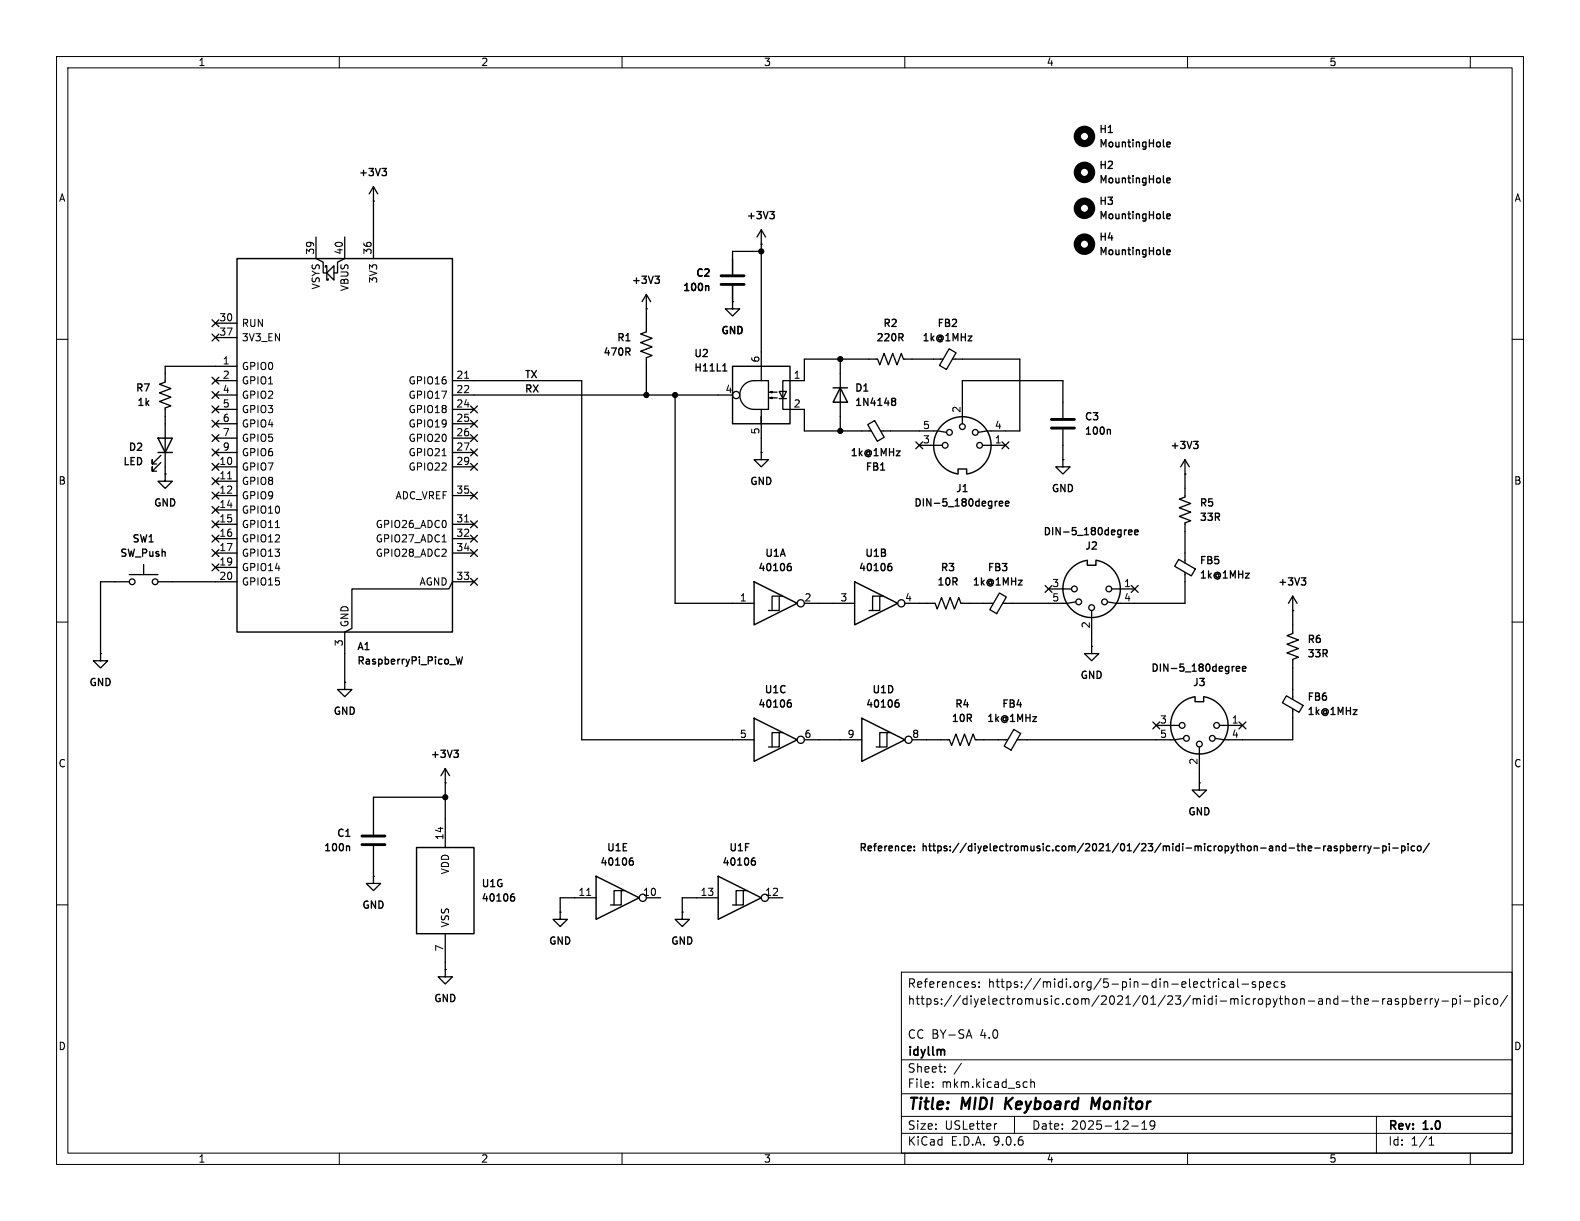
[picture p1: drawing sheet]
<svg xmlns="http://www.w3.org/2000/svg" width="279mm" height="216mm" viewBox="0 0 279 216" stroke-linecap="round" stroke-linejoin="round" font-family="sans-serif">
<g fill="none" stroke="#000" stroke-width=".18">
<path d="M10 10h259.4v195.9h-259.4zM12 12h255.4v191.9h-255.4zM60 10v2M110 10v2M160 10v2M210 10v2M260 10v2M10 60h2M82.2 66.9h.7M267.4 60h2M40.2 84.7h.8M48.7 93.3h.7"/>
<path d="M78.2 80.6h.7M78.2 95.8h.7M82.2 92.3h.7M10 110h2M267.4 110h2M103.7 158.3h.8M10 160h2M159.4 171.9h108v32h-108zM172.1 174.1l.3 .1 .1 .2-.2 .2h-.3M172.1 173.6l.3 .1M173.1 174.4v.2M173.1 173.7v.1"/>
<path d="M212.6 173.6l.5 .1M213.1 174.5l-.5 .1M213.5 173.6h.6M213.7 173.1v1.3l.4 .2M214.6 173.6v1M215 173.6l-.3 .1-.1 .2M215.5 173.1v.1M215.5 173.6v1M216.9 173.7l-.5-.1-.3 .3v.4l.2 .2h.6M217.5 173.7h.6v.9M218.1 173.9l-.5 .1a.29 .29 0 0 0-.2 .3 .29 .29 0 0 0 .2 .3l.5-.1M218.9 173.1v1.3l.2 .2"/>
<path d="M219.6 174h1.2M222 173.7l-.4-.1-.2 .2 .1 .2 .5 .2v.3h-.6M222.7 173.7l.4-.1 .3 .3v.4l-.1 .2h-.6M222.7 173.6v1.5M224 174.1l.7-.2-.1-.2-.4-.1-.2 .2 .1 .7h.5M226 173.7l-.4-.1-.3 .3v.4l.1 .2h.6M227.1 173.7l-.3-.1-.2 .2v.2l.5 .2v.3h-.5M238.9 176.6h.6M239.1 176.1v1.3l.4 .2M240 176.7l.2-.1 .4 .1v.9M240 176.1v1.5M241.3 177.1l.7-.2-.1-.2-.4-.1-.2 .2 .1 .7h.5"/>
<path d="M242.6 177h1.2M244.5 176.6v1M244.9 176.6l-.3 .1-.1 .2M245.4 176.7h.6l.1 .9M246.1 176.9l-.5 .1a.29 .29 0 0 0-.3 .3 .29 .29 0 0 0 .3 .3l.5-.1M247.3 176.7l-.4-.1-.2 .2 .1 .2 .5 .2v.3h-.6M248 176.7l.4-.1 .3 .3v.4l-.1 .2h-.6M248 176.6v1.5M249.4 176.7l.4-.1 .3 .3v.4l-.2 .2h-.5M249.4 176.1v1.5M250.6 177.1l.8-.2-.1-.2-.4-.1-.3 .2 .1 .7h.6M252 176.6v1"/>
<path d="M252.4 176.6l-.3 .1-.1 .2M252.9 176.6v1M253.4 176.6l-.3 .1-.2 .2M253.7 176.6l.4 1M254.1 177.6l-.2 .3-.2 .2M254.4 176.6l-.3 1M255 177h1.1M256.9 176.7l.4-.1 .3 .3v.4l-.2 .2h-.5M256.9 176.6v1.5M258.2 176.1v.1M258.2 176.6v1M258.9 177h1.2"/>
<path d="M260.8 176.7l.4-.1 .3 .3v.4l-.1 .2h-.6M260.8 176.6v1.5M262.1 176.1v.1M262.1 176.6v1M263.5 176.7l-.4-.1-.3 .3v.4l.1 .2h.6M264.2 176.7l.4-.1 .3 .3v.4l-.3 .3-.4-.1-.1-.2v-.4zM266.6 176l-1.3 1.9M267.4 160h2M159.4 197.4h108M159.4 193.4h108M159.4 187.4h108M164.9 192.1v.2"/>
<path d="M164.9 191.4v.1M167.1 189.4v.2M167.1 188.7v.1M170 188l-1.3 1.9M171 183.2h.7M171.4 182.1l.5 1.5M176.3 198.7l-.3 .1M179.4 197.4v3M181.2 191.3l.4 .1M181.6 192.2l-.4 .1M182.3 191.4l.2-.1 .4 .1v.9M182.3 190.8v1.5"/>
<path d="M200.1 199.1h1.2M201.9 199.7h.9M201.9 198.6l.5-.4v1.5M204.2 198.8l-.3 .3h-.3l-.2-.3 .1-.5 .4-.1 .2 .1a.99 .99 0 0 1-.3 1.4h-.3M243.4 197.4v6.5M60 203.9v2M110 203.9v2M159.4 200.4h108M160 203.9v2M210 203.9v2M252.7 202.5h.9M252.7 201.4l.4-.4v1.5"/>
<path d="M260 203.9v2"/>
</g>
<path d="M177.9 194.1l-.2 2M179.1 194.1l-1.3 1.1M194.5 194.1l-.8 1.4-.5-1.4-.3 2" fill="none" stroke="#000" stroke-width=".4"/>
<g fill="none" stroke="#000" stroke-width=".23">
<path d="M66 35.6h.1M66 33l-.7 1.3M66 33l.8 1.3M66 33v12.7M67.6 29.8h.7l-.4 .5 .4 .1v.4l-.2 .3h-.4M136.1 37.4h.8l-.4 .5 .4 .1v.4l-.2 .3h-.4M205.7 24.7v1.1l.2 .2M205.7 31.1v1l.2 .2M205.7 37.4v1.1l.2 .2M206.3 25.6l.6-.2v-.2l-.4-.1-.2 .2 .1 .6h.5M206.3 31.9l.6-.1v-.3h-.4l-.2 .2 .1 .6h.5M206.3 38.3l.6-.2v-.2l-.4-.1-.2 .2 .1 .6h.5"/>
<path d="M37.5 56.5l1.2 1.3M37.5 59.1l1.2 1.2M38.1 57.2h3.8M38.1 59.7h3.8M38.7 56.5l-1.2 1.3M38.7 59.1l-1.2 1.2M55.9 41.9v3.8l1.2 .7v1.9h.7M57.5 47.2v-.2h.3v2.5h.2v-.2M57.8 48.3l1.3-1.3v2.5zM61 41.9v3.8l-1.3 .7v1.9h-.6M114.3 54.6h.1M114.3 52.1v6.6l-1 .4 2 .7-2 .8 2 .7-2 .8 2 .8-1 .3v6.7"/>
<path d="M114.3 52.1l.8 1.2M114.3 52.1l-.8 1.2M115.8 48.8h.8l-.4 .5 .3 .1 .1 .5-.2 .2h-.4M125 50.5l.3 .2v.7M129.5 53.3v1.3h-1.2l1.2 1.3 1.3-1.3h-1.3M129.5 53.3h.1M129.5 50.5v2.8M134.6 43.2h.1M134.6 40.6v26.7M134.6 44.5h-5.1v4M134.6 40.6l.8 1.3M134.6 40.6l-.7 1.3"/>
<path d="M159.3 59.7l.4 .6M159.6 59.1l.1 .1-.1 .4M171.2 59.4h.7l-.7 .9h.7M205.7 43.8v1l.2 .2M206.3 44.6l.6-.1v-.3h-.4l-.2 .2 .1 .6h.5M37.5 79.4l1.2 1.2M37.5 76.9l1.2 1.2M37.5 74.3l1.2 1.2M37.5 71.8l1.2 1.2M37.5 69.2l1.2 1.3M37.5 66.7l1.2 1.2M38.1 67.3h3.8"/>
<path d="M38.1 72.4h3.8M38.1 69.9h3.8M38.1 74.9h3.8M38.1 77.5h3.8M38.7 79.4l-1.2 1.2M38.7 76.9l-1.2 1.2M38.7 74.3l-1.2 1.2M38.7 71.8l-1.2 1.2M38.7 69.2l-1.2 1.3M38.7 66.7l-1.2 1.2M41.9 64.8h-12.7v2.8l-1 .3 2 .8-2 .8 2 .7-2 .8 2 .8-1 .3v11.7M80 67.3h22.9v63.5h30.4"/>
<path d="M80 72.4h3.8M80 69.9h49.5M80 74.9h3.8M80 77.5h3.8M83.2 71.8l1.2 1.2M83.2 74.3l1.2 1.2M83.2 79.4l1.2 1.2M83.2 76.9l1.2 1.2M84.4 71.8l-1.2 1.2M84.4 74.3l-1.2 1.2M84.4 79.4l-1.2 1.2M84.4 76.9l-1.2 1.2"/>
<path d="M111 62.2l.4 .6M111.3 61.6l.1 .2-.1 .3M119.4 69.9v36.8h13.9M127.8 65.6h.7M128.1 64.5l.1-.2v1.3M131.6 68.1a2.54 2.54 0 0 1 1.7-.8h2.6v5.1h-2.6a2.54 2.54 0 0 1-2.3-1.6 2.54 2.54 0 0 1 .6-2.7zM134.6 72.4v2.5v-1.2M134.6 74.9v5.1M136.1 69.3l.4-.1v.3l-.4-.2h1.3M136.1 70.4l.4-.2v.3l-.4-.1h1.3M137.8 69.2h1.3l-.7 1.3zM137.8 70.5h1.3"/>
<path d="M148.6 63.5v12.7M153.4 75.1l1.3-.7 1.7 2.9-1.3 .7zM155.7 76.2h10.2l1.5 .3M157.7 70.8l.2 .2M157.7 70.5l.2-.1 .4 .1 .1 .2-.3 .3M157.9 71h.2M157.9 71l-.2 .1M158.1 71l.3 .2-.1 .4-.2 .1-.4-.1M158.5 79.7h.7l-.7 .9h.7M162 78.1l1.2 1.2M162.6 78.7h4M163.2 78.1l-1.2 1.2"/>
<path d="M166.8 63.5h-7l-.4-1-.8 2-.7-2-.8 2-.8-2-.7 2-.4-1h-13v3.8h-3.8v5.1h3.8v3.8h11.9M167.8 61.7l1.3 .7-1.7 2.9-1.3-.7zM168.4 63.5h11.9v12.7h-5.8l-1.5 .3M173.7 78.7h4.1M177.2 78.1l1.2 1.2M178.4 78.1l-1.2 1.2M188 73.9v-6.6h-17.8v7.6M188 75.9v5.4M196 75.9l.4 .2v.7M211.1 78h.7l-.4 .5 .4 .2v.4l-.2 .2h-.4M25.4 99.8v1.8M28.4 81.8l-1.5 1.5v-.7v.7h.8"/>
<path d="M28.4 80.5l-1.5 1.5v-.7v.7h.8M29.2 83.8v1.3h1.3l-1.3 1.3-1.3-1.3h1.3M29.2 83.8h.1M37.5 92.1l1.2 1.2M37.5 84.5l1.2 1.2M37.5 89.6l1.2 1.2M37.5 87l1.2 1.2M37.5 81.9l1.2 1.3M37.5 97.2l1.2 1.2M37.5 94.6l1.2 1.3M37.5 99.7l1.2 1.2M38.1 80h3.8"/>
<path d="M38.1 82.6h3.8M38.1 85.1h3.8M38.1 87.6h3.8M38.1 90.2h3.8M38.1 92.7h3.8M38.1 95.3h3.8M38.1 97.8h3.8M38.7 92.1l-1.2 1.2M38.7 84.5l-1.2 1.2M38.7 89.6l-1.2 1.2M38.7 87l-1.2 1.2M38.7 81.9l-1.2 1.3"/>
<path d="M38.7 97.2l-1.2 1.2M38.7 94.6l-1.2 1.3M38.7 99.7l-1.2 1.2M80 80h3.8M80 82.6h3.8M80 87.6h3.8M80 92.7h3.8M80 95.3h3.8M80 97.8h3.8M83.2 94.6l1.2 1.3M83.2 81.9l1.2 1.3M83.2 92.1l1.2 1.2"/>
<path d="M83.2 97.2l1.2 1.2M83.2 87l1.2 1.2M84.4 94.6l-1.2 1.3M84.4 81.9l-1.2 1.3M84.4 92.1l-1.2 1.2M84.4 97.2l-1.2 1.2M84.4 87l-1.2 1.2M134.6 80v1.3h-1.3l1.3 1.3 1.3-1.3h-1.3M134.6 80h.1M139.8 99.6l-.3 .1-.2 .2M155.7 83.1h.7M157.6 99.6l-.4 .1-.1 .2"/>
<path d="M170.3 86.9h.7M176.3 88.6l-.3 .1M176.7 89.1l.6-.2v-.2l-.4-.1-.2 .2 .1 .6h.5M177.8 89.1l.6-.2-.1-.2-.3-.1-.2 .2 .1 .6h.4M188 81.3v1.3h-1.3l1.3 1.2 1.2-1.2h-1.2M188 81.3h.1M199.2 93.7l-.3 .1M199.6 94.1l.6-.1-.1-.2-.3-.1-.2 .2v.6h.5M200.7 94.1l.6-.1-.1-.2-.4-.1-.1 .2v.6h.5M208.4 98.9l3 1.7-.7 1.2-3-1.7zM209.5 81.3v6.6l-1 .4 2.1 .7-2.1 .8 2.1 .8-2.1 .7 2.1 .8-1.1 .4v7M209.5 83.8h.1"/>
<path d="M209.5 81.3l.8 1.3M209.5 81.3l-.7 1.3M17.8 115.6v1.2h1.2l-1.2 1.3-1.3-1.3h1.3M17.8 115.6h.1M22.9 101.6h5M22.9 102.9h-5.1v12.7M27.9 102.9h14M38.1 100.3h3.8M79.5 117.5h1M80.7 116.1l.3 1.3 .2-.9 .3 .9 .3-1.3M83.2 102.3l1.2 1.2M83.8 102.9h-3.8l-.6 1.2h-17.2v7l-1.2 .7v8.9"/>
<path d="M84.4 102.3l-1.2 1.2M137.8 105.4h-1.3v2.6M138.4 105.4h-.6v2.6h-1.9M139.3 100.2l.4-.1 .2 .3-.1 .4h-.5M142.2 106.7h8.9M155.6 105.4h-1.3v2.6M156.2 105.4h-.6v2.6h-1.9M157.1 100.2l.4-.1 .2 .3-.1 .4h-.5M160 106.7h5.4l.3 1 .8-2 .8 2 .7-2 .8 2 .7-2 .4 1h5.7M176.7 104.9l1.3 .7-1.7 2.9-1.3-.7zM180.1 102.6h.7l-.7 .8h.7M184.8 103.5l1.2 1.2"/>
<path d="M185.4 104.1h4.1M186 103.5l-1.2 1.2M190.2 106.4l-1.5 .3h-11.4M193 114.3v1.3h-1.2l1.2 1.2 1.3-1.2h-1.3M193 114.3h.1M193 108v6.3M196.6 104.1h4.1M200.1 103.5l1.2 1.2M201.3 103.5l-1.2 1.2M209.5 101.2v5.5h-12.1l-1.6-.3M218.3 117.8l-.3 .2M218.6 118.3l.6-.2v-.2l-.4-.1-.2 .2 .1 .6h.5"/>
<path d="M219.7 118.3l.6-.2v-.2l-.4-.1-.2 .2 .1 .6h.5M220.2 101.4h.7l-.7 .8h.7M228.6 105.4v6.6l-1 .4 2 .8-2 .7 2 .8-2 .7 2 .8-1 .4v7.1M228.6 108h.1M228.6 105.4l.8 1.3M228.6 105.4l-.8 1.3M230.1 102.2h.8l-.4 .5 .3 .1 .1 .4-.2 .2h-.4M61 120.7v1.2h1.2l-1.2 1.3-1.3-1.3h1.3M61 120.7h.1M78.7 138.4h.1M78.7 135.9l.8 1.3M78.7 135.9l-.7 1.3"/>
<path d="M78.7 135.9v14M80.3 132.7h.7l-.4 .4 .4 .2v.4l-.2 .2h-.4M137.8 129.5h-1.3v2.6M138.4 129.5h-.6v2.6h-1.9M139.3 124.3l.4-.1 .2 .3-.1 .5h-.5M139.8 123.8h-.3l-.2 .3M142.2 130.8h10.2M156.8 129.5h-1.2v2.6M157.5 129.5h-.7v2.6h-1.9M158.4 124.3l.3-.1 .3 .3-.1 .5h-.5M158.9 123.8h-.4l-.2 .3M161.3 130.8h6.6l.4 1 .7-2 .8 2 .8-2 .7 2 .8-2 .4 1h5.7"/>
<path d="M179.3 129l1.2 .7-1.7 2.9-1.2-.7zM182.6 126.7h.7l-.7 .9h.7M203.9 127.7l1.2 1.2M204.5 128.3h4M205.1 127.7l-1.2 1.2M209.3 130.6l-1.5 .2h-27.9M212.1 138.4v1.3h-1.3l1.3 1.3 1.3-1.3h-1.3M212.1 138.4h.1M212.1 132.1v6.3M215.6 128.3h4.1M219.1 127.7l1.2 1.2M220.3 127.7l-1.2 1.2"/>
<path d="M227.5 123l2.9 1.7-.7 1.3-2.9-1.7zM228.6 125.3v5.5h-12.2l-1.5-.2M239.3 125.5h.7l-.7 .8h.7M61.5 149.6l.3 .2v.6M66 154.9v1.3h-1.2l1.2 1.3 1.3-1.3h-1.3M66 154.9h.1M66 149.6v5.3M78.7 141h-12.7v6.6M90.4 158.6l.4-.1 .2 .3-.1 .5h-.5M90.9 158.1h-.4l-.2 .3M105.4 158.8h-6.3v2.5M109.9 157.5h-1.3v2.5"/>
<path d="M110.5 157.5h-.6v2.5h-2M111.4 152.2h.4l.2 .2-.1 .5h-.5M111.9 151.7l-.4 .1-.2 .2M114.3 158.8h2.5M127 158.8h-6.4v2.5M131.4 157.5h-1.2v2.5M132.1 157.5h-.7v2.5h-1.9M133 152.2h.3l.3 .2-.1 .5h-.5M133.5 151.7l-.4 .1-.2 .2M135.9 158.8h2.5M160.7 149.6l.4 .1v.2l-.6 .1M161.1 150.4h-.4"/>
<path d="M161.7 150.3v.1M161.7 149.7v.1M229.3 149.6h.5M229.5 149.2v1.1l.3 .1M230.3 149.7l.1-.1 .3 .1 .1 .7M230.3 149.2v1.2M231.3 150l.7-.1-.1-.2-.4-.1-.2 .2 .1 .6h.5M232.5 150h1M234.1 149.6v.8M234.4 149.6l-.3 .2M234.9 149.7h.4l.1 .7M235.4 149.9l-.4 .1-.2 .1 .2 .3h.4"/>
<path d="M236.4 149.7l-.3-.1-.2 .2 .1 .2 .4 .1v.3h-.5M237 149.7l.4-.1 .2 .2-.1 .6h-.5M237 149.6v1.3M238.2 149.7l.3-.1 .3 .2-.1 .6h-.5M238.2 149.2v1.2M239.3 150l.6-.1-.1-.2-.4-.1-.1 .2v.6h.5M240.4 149.6v.8M240.8 149.6l-.4 .2M241.2 149.6v.8M241.6 149.6l-.4 .2M241.9 149.6l.3 .8M242.2 150.4l-.3 .5"/>
<path d="M242.5 149.6l-.3 .8M243 150h.9M244.5 149.7l.4-.1 .2 .2-.1 .6h-.5M244.5 149.6v1.3M245.7 149.2v.1M245.7 149.6v.8M246.3 150h1M247.9 149.7l.3-.1 .3 .2-.2 .6h-.4M247.9 149.6v1.3M249 149.2v.1M249 149.6v.8M250.2 149.7l-.4-.1-.3 .2 .2 .6h.5"/>
<path d="M250.7 149.7l.2-.1 .3 .1 .1 .5-.1 .2h-.3l-.2-.1zM252.8 149.1l-1.1 1.6M78.7 171.5v1.2h-1.2l1.2 1.3 1.3-1.3h-1.3M78.7 171.5h.1M78.7 165.1v6.4M99.1 161.3v1.3h-1.3l1.3 1.2 1.2-1.2h-1.2M99.1 161.3h.1M120.6 161.3v1.3h-1.2l1.2 1.2 1.3-1.2h-1.3M120.6 161.3h.1"/>
<circle cx="130.2" cy="69.8" r=".63"/>
<circle cx="167.1" cy="78.7" r=".51"/>
<circle cx="167.9" cy="76.5" r=".51"/>
<circle cx="170.2" cy="75.4" r=".51"/>
<circle cx="172.5" cy="76.5" r=".51"/>
<circle cx="173.2" cy="78.7" r=".51"/>
<circle cx="23.4" cy="102.9" r=".51"/>
<circle cx="27.4" cy="102.9" r=".51"/>
<circle cx="141.6" cy="106.7" r=".63"/>
<circle cx="159.4" cy="106.7" r=".63"/>
<circle cx="190" cy="104.1" r=".51"/>
<circle cx="190.8" cy="106.4" r=".51"/>
<circle cx="193" cy="107.4" r=".51"/>
<circle cx="195.3" cy="106.4" r=".51"/>
<circle cx="196.1" cy="104.1" r=".51"/>
<circle cx="141.6" cy="130.8" r=".63"/>
<circle cx="160.7" cy="130.8" r=".63"/>
<circle cx="209" cy="128.3" r=".51"/>
<circle cx="209.8" cy="130.6" r=".51"/>
<circle cx="212.1" cy="131.6" r=".51"/>
<circle cx="214.4" cy="130.6" r=".51"/>
<circle cx="215.1" cy="128.3" r=".51"/>
<circle cx="113.7" cy="158.7" r=".63"/>
<circle cx="135.3" cy="158.7" r=".63"/>
</g>
<g fill="none" stroke="#000" stroke-width=".25">
<path d="M41.9 45.7h38.1v66.1h-38.1zM27.9 77.5h2.6l-1.3 2.5zM129.5 64.8h10.2v10.1h-10.2zM147.3 68.6h2.6M148.6 68.6l1.3 2.5h-2.6zM27.9 80h2.6M169.4 83.7v-.8h1.5v.8M169.4 83.8a5.1 5.1 0 0 1-3.5-7.8 5.1 5.1 0 0 1 8.6 0 5.1 5.1 0 0 1-3.6 7.8M192.3 99.2v.7h1.5v-.7M193.8 99.1a5.1 5.1 0 0 1 3.6 7.7 5.1 5.1 0 0 1-8.6 .1 5.1 5.1 0 0 1 3.5-7.8M133.3 102.9l7.7 3.8-7.7 3.8zM151.1 102.9l7.6 3.8-7.6 3.8z"/>
<path d="M133.3 127l7.7 3.8-7.7 3.8zM152.4 127l7.6 3.8-7.6 3.8zM211.3 123.3v.8h1.6v-.8M212.9 123.2a5.1 5.1 0 0 1 3.5 7.8 5.1 5.1 0 0 1-8.5 0 5.1 5.1 0 0 1 3.4-7.8M73.7 149.9h10.1v15.2h-10.1zM105.4 154.9l7.6 3.9-7.6 3.8zM127 154.9l7.6 3.9-7.6 3.8z"/>
</g>
<path d="M127.5 48.8h4.1M127.5 50.3h4.1M185.9 74.2h4.1M185.9 75.7h4.1M64 147.8h4.1M64 149.4h4.1" fill="none" stroke="#000" stroke-width=".51"/>
<g fill="none" stroke="#000" stroke-width="1.3">
<circle cx="191.8" cy="24.1" r="1.27"/>
<circle cx="191.8" cy="36.8" r="1.27"/>
<circle cx="191.8" cy="30.5" r="1.27"/>
<circle cx="191.8" cy="43.2" r="1.27"/>
</g>
<g fill="#000" stroke="#000" stroke-width=".18">
<circle cx="134.6" cy="44.5" r=".46"/>
<circle cx="114.3" cy="69.9" r=".46"/>
<circle cx="119.4" cy="69.9" r=".46"/>
<circle cx="148.6" cy="63.5" r=".46"/>
<circle cx="148.6" cy="76.2" r=".46"/>
<circle cx="78.7" cy="141" r=".46"/>
</g>
<g font-size="2.8">
<text x="160.4" y="196.8">Title:</text>
<text x="170.1" y="196.8">MIDI</text>
<text x="178.6" y="196.8">Keyboard</text>
<text x="194.6" y="196.8">Monitor</text>
</g>
<g font-size="2.1">
<text x="160.4" y="177.9">https://diyelectromusic.com/2021/01/23/midi-micropython-and-the-raspberry-pi-pico/</text>
<text x="160.4" y="174.9">References:</text>
<text x="174.7" y="174.9">https://midi.org/5-pin-din-electrical-specs</text>
<text x="160.4" y="183.9">CC BY-SA</text>
<text x="173.4" y="183.9">4.0</text>
<text x="160.4" y="189.9">Sheet:</text>
<text x="160.4" y="187.1">idyllm</text>
<text x="160.4" y="192.6">File:</text>
<text x="166.5" y="192.6">mkm.kicad_sch</text>
<text x="160.4" y="202.8">KiCad</text>
<text x="160.4" y="200">Size:</text>
<text x="167.1" y="200">USLetter</text>
<text x="168.1" y="202.8">E.D.A.</text>
<text x="175.7" y="202.8">9.0.6</text>
<text x="182.4" y="200">Date:</text>
<text x="189.4" y="200">2025-12-19</text>
<text x="245.4" y="200.2">Rev:</text>
<text x="245.4" y="202.8">Id:</text>
<text x="249.5" y="202.8">1/1</text>
<text x="251.8" y="200.2">1.0</text>
</g>
<g font-size="1.8">
<text x="35" y="11.9">1</text>
<text x="85" y="11.9">2</text>
<text x="135" y="11.9">3</text>
<text x="185" y="11.9">4</text>
<text x="235" y="11.9">5</text>
<text x="194.2" y="23.8">H1</text>
<text x="194.2" y="26.4">MountingHole</text>
<text x="10.3" y="35.9">A</text>
<text x="63.3" y="31.5">+3V3</text>
<text x="194.2" y="30.2">H2</text>
<text x="194.2" y="32.7">MountingHole</text>
<text x="267.7" y="35.9">A</text>
<text x="131.9" y="39.1">+3V3</text>
<text x="194.2" y="36.5">H3</text>
<text x="194.2" y="39.1">MountingHole</text>
<text x="55.6" y="45.1" transform="rotate(-90 55.6 45.1)">39</text>
<text x="60.7" y="45.1" transform="rotate(-90 60.7 45.1)">40</text>
<text x="65.8" y="45.1" transform="rotate(-90 65.8 45.1)">36</text>
<text x="194.2" y="42.9">H4</text>
<text x="194.2" y="45.4">MountingHole</text>
<text x="56.7" y="51.3" transform="rotate(-90 56.7 51.3)">VSYS</text>
<text x="61.8" y="51.6" transform="rotate(-90 61.8 51.6)">VBUS</text>
<text x="66.9" y="50.2" transform="rotate(-90 66.9 50.2)">3V3</text>
<text x="111.5" y="50.5">+3V3</text>
<text x="120.6" y="51.8">100n</text>
<text x="122.9" y="49.2">C2</text>
<text x="38.7" y="56.9">30</text>
<text x="38.7" y="59.4">37</text>
<text x="42.7" y="58">RUN</text>
<text x="127.4" y="59.4">GND</text>
<text x="156" y="58.1">R2</text>
<text x="165.6" y="58.1">FB2</text>
<text x="39.3" y="64.5">1</text>
<text x="42.7" y="60.6">3V3_EN</text>
<text x="42.7" y="65.6">GPIO0</text>
<text x="106.5" y="63.2">470R</text>
<text x="109" y="60.7">R1</text>
<text x="122.6" y="63.5">U2</text>
<text x="134.4" y="64.2" transform="rotate(-90 134.4 64.2)">6</text>
<text x="154.8" y="60.7">220R</text>
<text x="162.9" y="60.7">1k@1MHz</text>
<text x="23.9" y="69.6">R7</text>
<text x="39.3" y="67.1">2</text>
<text x="39.3" y="69.6">4</text>
<text x="42.7" y="68.2">GPIO1</text>
<text x="42.7" y="70.7">GPIO2</text>
<text x="72.2" y="68.2">GPIO16</text>
<text x="72.2" y="70.7">GPIO17</text>
<text x="80.6" y="67.1">21</text>
<text x="80.6" y="69.6">22</text>
<text x="92.7" y="69.5">RX</text>
<text x="92.7" y="67">TX</text>
<text x="122.6" y="66">H11L1</text>
<text x="128.2" y="69.6">4</text>
<text x="140.3" y="67.1">1</text>
<text x="151" y="69.6">D1</text>
<text x="24.1" y="72.1">1k</text>
<text x="39.3" y="72.1">5</text>
<text x="39.3" y="74.7">6</text>
<text x="39.3" y="77.2">7</text>
<text x="42.7" y="73.3">GPIO3</text>
<text x="42.7" y="75.8">GPIO4</text>
<text x="72.2" y="73.3">GPIO18</text>
<text x="72.2" y="75.8">GPIO19</text>
<text x="80.6" y="72.1">24</text>
<text x="80.6" y="74.7">25</text>
<text x="80.6" y="77.2">26</text>
<text x="134.4" y="76.9" transform="rotate(-90 134.4 76.9)">5</text>
<text x="140.3" y="72.1">2</text>
<text x="151" y="72.1">1N4148</text>
<text x="163.1" y="75.9">5</text>
<text x="169.9" y="73.1" transform="rotate(-90 169.9 73.1)">2</text>
<text x="175.8" y="75.9">4</text>
<text x="191.7" y="74.6">C3</text>
<text x="191.7" y="77.2">100n</text>
<text x="21.6" y="82.6">LED</text>
<text x="22.6" y="80">D2</text>
<text x="38.7" y="82.3">10</text>
<text x="39.3" y="79.8">9</text>
<text x="42.7" y="78.3">GPIO5</text>
<text x="42.7" y="80.9">GPIO6</text>
<text x="42.7" y="83.4">GPIO7</text>
<text x="72.2" y="78.3">GPIO20</text>
<text x="72.2" y="80.9">GPIO21</text>
<text x="72.2" y="83.4">GPIO22</text>
<text x="80.6" y="79.8">27</text>
<text x="80.6" y="82.3">29</text>
<text x="150.2" y="81">1k@1MHz</text>
<text x="152.9" y="83.5">FB1</text>
<text x="163.1" y="78.5">3</text>
<text x="175.8" y="78.5">1</text>
<text x="206.8" y="79.7">+3V3</text>
<text x="10.3" y="85.9">B</text>
<text x="27.1" y="89.9">GND</text>
<text x="38.7" y="84.8">11</text>
<text x="38.7" y="87.4">12</text>
<text x="38.7" y="89.9">14</text>
<text x="42.7" y="86">GPIO8</text>
<text x="42.7" y="88.5">GPIO9</text>
<text x="69.9" y="88.5">ADC_VREF</text>
<text x="80.6" y="87.4">35</text>
<text x="132.5" y="86.1">GND</text>
<text x="161.5" y="89.9">DIN-5_180degree</text>
<text x="168.9" y="87.3">J1</text>
<text x="185.8" y="87.3">GND</text>
<text x="212" y="89.9">R5</text>
<text x="267.7" y="85.9">B</text>
<text x="38.7" y="92.5">15</text>
<text x="38.7" y="95">16</text>
<text x="42.7" y="91">GPIO10</text>
<text x="42.7" y="93.6">GPIO11</text>
<text x="66.3" y="93.6">GPIO26_ADC0</text>
<text x="80.6" y="92.5">31</text>
<text x="80.6" y="95">32</text>
<text x="184.4" y="95">DIN-5_180degree</text>
<text x="212" y="92.4">33R</text>
<text x="21.1" y="98.8">SW_Push</text>
<text x="23.2" y="96.2">SW1</text>
<text x="38.7" y="97.5">17</text>
<text x="38.7" y="100.1">19</text>
<text x="42.7" y="96.1">GPIO12</text>
<text x="42.7" y="98.7">GPIO13</text>
<text x="42.7" y="101.2">GPIO14</text>
<text x="66.3" y="96.1">GPIO27_ADC1</text>
<text x="66.3" y="98.7">GPIO28_ADC2</text>
<text x="80.6" y="97.5">34</text>
<text x="133.9" y="101.3">40106</text>
<text x="135.1" y="98.8">U1A</text>
<text x="151.7" y="101.3">40106</text>
<text x="152.8" y="98.8">U1B</text>
<text x="166.2" y="101.3">R3</text>
<text x="174.5" y="101.3">FB3</text>
<text x="191.7" y="97.5">J2</text>
<text x="212" y="100.1">FB5</text>
<text x="38.7" y="102.6">20</text>
<text x="42.7" y="103.7">GPIO15</text>
<text x="74.1" y="103.7">AGND</text>
<text x="80.6" y="102.6">33</text>
<text x="130.7" y="106.4">1</text>
<text x="142.2" y="106.4">2</text>
<text x="148.5" y="106.4">3</text>
<text x="159.9" y="106.4">4</text>
<text x="165.6" y="103.8">10R</text>
<text x="171.8" y="103.8">1k@1MHz</text>
<text x="186" y="106.4">5</text>
<text x="186" y="103.9">3</text>
<text x="198.7" y="106.4">4</text>
<text x="198.7" y="103.9">1</text>
<text x="212" y="102.6">1k@1MHz</text>
<text x="225.8" y="103.8">+3V3</text>
<text x="61.8" y="111" transform="rotate(-90 61.8 111)">GND</text>
<text x="192.8" y="111.2" transform="rotate(-90 192.8 111.2)">2</text>
<text x="60.7" y="114.4" transform="rotate(-90 60.7 114.4)">3</text>
<text x="63" y="115.3">A1</text>
<text x="63" y="117.8">RaspberryPi_Pico_W</text>
<text x="203.4" y="119.1">DIN-5_180degree</text>
<text x="231" y="114">R6</text>
<text x="231" y="116.5">33R</text>
<text x="15.6" y="121.6">GND</text>
<text x="133.9" y="125.4">40106</text>
<text x="135" y="122.9">U1C</text>
<text x="153" y="125.4">40106</text>
<text x="154.1" y="122.9">U1D</text>
<text x="168.7" y="125.4">R4</text>
<text x="177" y="125.4">FB4</text>
<text x="190.9" y="120.4">GND</text>
<text x="210.8" y="121.6">J3</text>
<text x="231" y="124.2">FB6</text>
<text x="58.8" y="126.7">GND</text>
<text x="130.7" y="130.6">5</text>
<text x="142.2" y="130.6">6</text>
<text x="149.8" y="130.6">9</text>
<text x="161.2" y="130.6">8</text>
<text x="168.1" y="128">10R</text>
<text x="174.4" y="128">1k@1MHz</text>
<text x="205" y="130.6">5</text>
<text x="205" y="128">3</text>
<text x="217.7" y="130.6">4</text>
<text x="217.7" y="128">1</text>
<text x="231" y="126.7">1k@1MHz</text>
<text x="10.3" y="135.9">C</text>
<text x="76" y="134.3">+3V3</text>
<text x="211.8" y="135.3" transform="rotate(-90 211.8 135.3)">2</text>
<text x="267.7" y="135.9">C</text>
<text x="59.4" y="148.3">C1</text>
<text x="78.5" y="148.6" transform="rotate(-90 78.5 148.6)">14</text>
<text x="209.9" y="144.5">GND</text>
<text x="57.1" y="150.8">100n</text>
<text x="79.6" y="154.7" transform="rotate(-90 79.6 154.7)">VDD</text>
<text x="106" y="153.4">40106</text>
<text x="107.2" y="150.8">U1E</text>
<text x="127.6" y="153.4">40106</text>
<text x="128.8" y="150.8">U1F</text>
<text x="151.8" y="150.8">Reference:</text>
<text x="163.2" y="150.8">https://diyelectromusic.com/2021/01/23/midi-micropython-and-the-raspberry-pi-pico/</text>
<text x="63.9" y="161">GND</text>
<text x="85" y="159.7">40106</text>
<text x="85" y="157.2">U1G</text>
<text x="102.2" y="158.5">11</text>
<text x="113.6" y="158.5">10</text>
<text x="123.8" y="158.5">13</text>
<text x="135.2" y="158.5">12</text>
<text x="79.6" y="164.1" transform="rotate(-90 79.6 164.1)">VSS</text>
<text x="96.9" y="167.3">GND</text>
<text x="118.5" y="167.3">GND</text>
<text x="78.5" y="168.3" transform="rotate(-90 78.5 168.3)">7</text>
<text x="76.6" y="177.5">GND</text>
<text x="10.3" y="185.9">D</text>
<text x="267.7" y="185.9">D</text>
<text x="35" y="205.8">1</text>
<text x="85" y="205.8">2</text>
<text x="135" y="205.8">3</text>
<text x="185" y="205.8">4</text>
<text x="235" y="205.8">5</text>
</g>
</svg>
